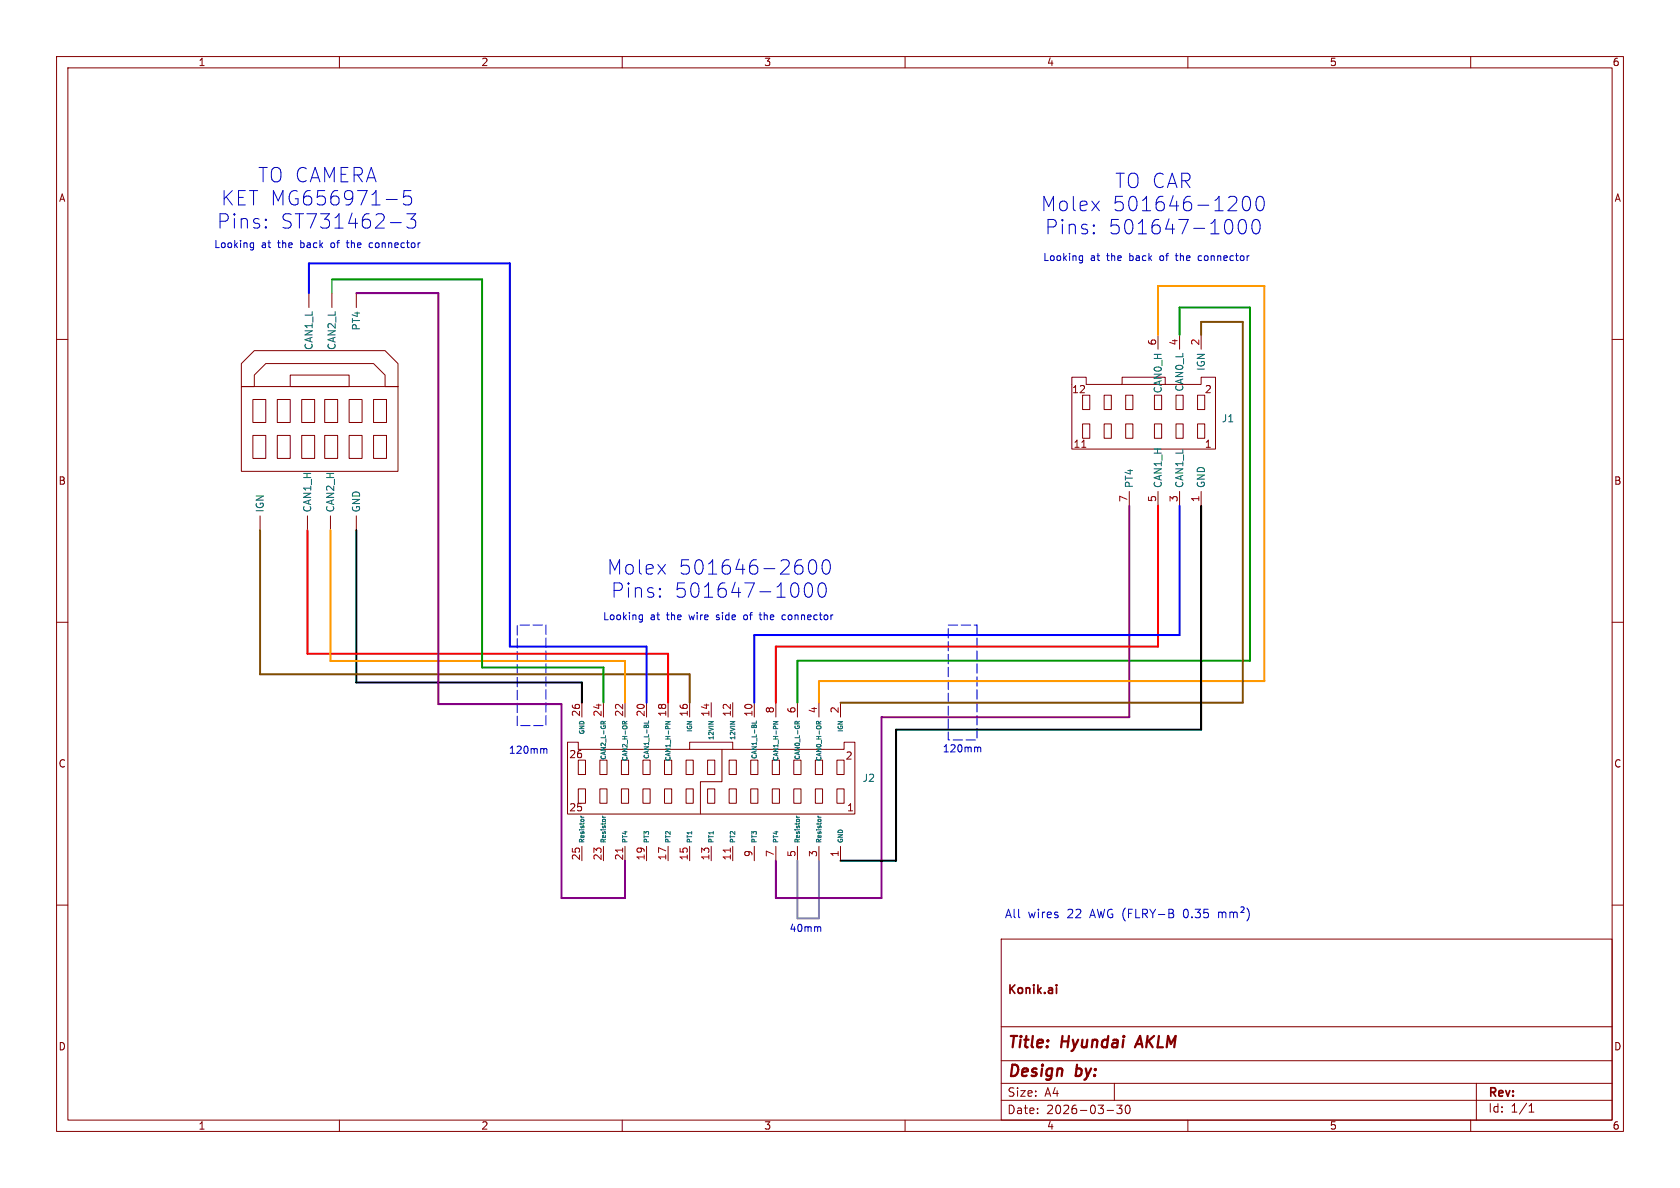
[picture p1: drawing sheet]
<svg xmlns="http://www.w3.org/2000/svg" width="297mm" height="210mm" viewBox="0 0 297 210" stroke-linecap="round" stroke-linejoin="round" font-family="sans-serif">
<g fill="none" stroke="#840000" stroke-width=".18">
<path d="M10 10h277v190h-277zM12 12h273v186h-273zM60 10v2M110 10v2M160 10v2M210 10v2M260 10v2M54.6 51.8v2.6M58.7 51.8v2.6M63 51.8v2.6M204.7 59.2v2.5M208.5 59.2v2.5"/>
<path d="M212.3 59.2v2.5M10 60h2M42.7 68.3h27.7v15h-27.7zM42.7 64.3l2.3-2.3h23.1l2.3 2.3v4h-2.3v-2l-2.1-2h-19l-2 2v2h-2.3zM44.7 70.6h2.3v4.1h-2.3zM44.7 77h2.3v4h-2.3zM49 70.6h2.3v4.1h-2.3zM49 77h2.3v4h-2.3zM51.3 66.3h10.4v2h-10.4zM53.3 70.6h2.3v4.1h-2.3zM53.3 77h2.3v4h-2.3zM57.4 70.6h2.3v4.1h-2.3z"/>
<path d="M57.4 77h2.3v4h-2.3zM61.7 70.6h2.3v4.1h-2.3zM61.7 77h2.3v4h-2.3zM66 70.6h2.3v4.1h-2.3zM66 77h2.3v4h-2.3zM189.5 66.7h2.5v1.3h6.4v-1.3h7.6v1.3h6.3v-1.3h2.6v12.7h-25.4zM191.2 68.2h.4l.1 .3-.8 .9h.8M191.2 79.1h.8M191.4 69.9h1.3v2.5h-1.3zM191.4 74.9h1.3v2.6h-1.3zM195.2 69.9h1.3v2.5h-1.3zM195.2 74.9h1.3v2.6h-1.3z"/>
<path d="M198.4 68h7.6M199 69.9h1.3v2.5h-1.3zM199 74.9h1.3v2.6h-1.3zM204.1 69.9h1.3v2.5h-1.3zM204.1 74.9h1.3v2.6h-1.3zM207.9 69.9h1.3v2.5h-1.3zM207.9 74.9h1.3v2.6h-1.3zM211.7 69.9h1.3v2.5h-1.3zM211.7 74.9h1.3v2.6h-1.3zM285 60h2M46 91.2v2.5M54.4 91.2v2.5"/>
<path d="M58.4 91.2v2.5M63 91.2v2.5M199.6 86.9v2.5M204.7 86.9v2.5M208.5 86.9v2.5M212.3 86.9v2.5M10 110h2M285 110h2M100.3 131.2h1.9v1.3h19.7v-1.3h7.6v1.3h19.7v-1.3h1.9v12.7h-50.8zM102.2 134.4h1.3v2.5h-1.3zM102.2 139.5h1.3v2.5h-1.3zM102.9 124.2v2.6"/>
<path d="M106 134.4h1.3v2.5h-1.3zM106 139.5h1.3v2.5h-1.3zM106.7 124.2v2.6M109.9 134.4h1.2v2.5h-1.2zM109.9 139.5h1.2v2.5h-1.2zM110.5 124.2v2.6M113.7 134.4h1.2v2.5h-1.2zM113.7 139.5h1.2v2.5h-1.2zM114.3 124.2v2.6M117.5 134.4h1.2v2.5h-1.2zM117.5 139.5h1.2v2.5h-1.2zM118.1 124.2v2.6"/>
<path d="M121.3 134.4h1.3v2.5h-1.3zM121.3 139.5h1.3v2.5h-1.3zM121.9 132.5h7.6M121.9 124.2v2.6M125.1 134.4h1.3v2.5h-1.3zM125.1 139.5h1.3v2.5h-1.3zM125.7 124.2v2.6M127.6 132.5v5.7h-3.8v5.7M128.9 134.4h1.3v2.5h-1.3zM128.9 139.5h1.3v2.5h-1.3zM129.5 124.2v2.6M132.7 134.4h1.3v2.5h-1.3z"/>
<path d="M132.7 139.5h1.3v2.5h-1.3zM133.3 124.2v2.6M136.5 134.4h1.3v2.5h-1.3zM136.5 139.5h1.3v2.5h-1.3zM137.2 124.2v2.6M140.3 134.4h1.3v2.5h-1.3zM140.3 139.5h1.3v2.5h-1.3zM141 124.2v2.6M144.1 134.4h1.3v2.5h-1.3zM144.1 139.5h1.3v2.5h-1.3zM144.8 124.2v2.6M148 134.4h1.2v2.5h-1.2z"/>
<path d="M148 139.5h1.2v2.5h-1.2zM148.6 124.2v2.6M102.9 149.6v2.6M106.7 149.6v2.6M110.5 149.6v2.6M114.3 149.6v2.6M118.1 149.6v2.6M121.9 149.6v2.6M125.7 149.6v2.6M129.5 149.6v2.6M133.3 149.6v2.6M137.2 149.6v2.6"/>
<path d="M141 149.6v2.6M144.8 149.6v2.6M148.6 149.6v2.6M10 160h2M177 166h108v32h-108zM285 160h2M60 198v2M110 198v2M160 198v2M177 194.5h108M177 191.5h108M177 187.5h108"/>
<path d="M177 181.5h108M195.7 196.3h1.2M197 191.5v3M197.4 195.4h1l-.5 .5 .4 .2v.6l-.2 .2h-.5l-.2-.2M199.1 195.5l.2-.1a.81 .81 0 0 1 .6 .6 .81 .81 0 0 1-.3 .8l-.2 .1a.81 .81 0 0 1-.3-1.4zM210 198v2M260 198v2M261 191.5v6.5M270.3 196.6h.9M270.3 195.5l.4-.4v1.5"/>
</g>
<path d="M201.6 183.1l-1 2" fill="none" stroke="#840000" stroke-width=".4"/>
<path d="M186.8 174.1v.1M186.8 174.6v1" fill="none" stroke="#840000" stroke-width=".3"/>
<g fill="none" stroke="#006464" stroke-width=".18">
<path d="M106.2 128v-.3l.2-.2 .2 .1 .1 .4M107 127.5l-.3 .3M110.1 128v-.3l.1-.2 .2 .1 .1 .4M110.9 127.5l-.4 .3M114.7 127.4v.4h-.8M117.7 127.6h.8l-.8 .4h.8M125.3 127.6h.8l-.8 .4M129.1 127.6h.8l-.8 .4M133.7 127.4v.4h-.8M136.7 127.6h.8l-.8 .4h.8M140.5 128v-.3l.2-.2 .2 .1 .1 .4M141.3 127.5l-.3 .3"/>
<path d="M144.3 128v-.3l.2-.2 .2 .1 .1 .4M145.1 127.5l-.3 .3M102.7 144.5h.5M102.7 144.2l.2 .3M106.5 144.5h.5M106.5 144.2l.2 .3M140.8 144.5h.5M140.8 144.2l.2 .3M144.6 144.5h.5M144.6 144.2l.2 .3"/>
</g>
<path d="M110.1 149.9v.7M129.1 149.9v.7" fill="none" stroke="#a90000" stroke-width=".18"/>
<path d="M96.5 110.5v17.8h-5.1v-17.8h5.1M172.7 110.5v20.3h-5.1v-20.3h5.1" fill="none" stroke="#00f" stroke-width=".18" stroke-dasharray="1.7 .6"/>
<path d="M63 51.8h14.5v72.7h21.8v34.3h11.2v-6.6M199.6 89.4v37.4h-43.8v32h-18.6v-6.6" fill="none" stroke="#840084" stroke-width=".35"/>
<path d="M58.7 49.4h26.5v68.6h21.5v6.2M208.5 59.2v-4.8h12.5v62.4h-80v7.4" fill="none" stroke="#009600" stroke-width=".35"/>
<path d="M54.6 51.8v-5.2h35.5v67.7h24.2v9.9M208.5 89.4v22.9h-75.2v11.9" fill="none" stroke="#00f" stroke-width=".35"/>
<path d="M58.7 49.4v2.4" fill="none" stroke="#009600" stroke-width=".18"/>
<path d="M63 93.7v27h39.9v3.5M212.3 89.4v39.6h-53.9v23.2h-9.8" fill="none" stroke="#000" stroke-width=".35"/>
<path d="M212.3 59.2v-2.3h7.4v67.3h-71.1M46 93.7v25.5h75.9v5" fill="none" stroke="#804d00" stroke-width=".35"/>
<path d="M204.7 59.2v-8.6h18.8v69.8h-78.7v3.8M58.4 93.7v23.1h52.1v7.4" fill="none" stroke="#f90" stroke-width=".35"/>
<path d="M54.4 93.7v21.9h63.7v8.6M204.7 89.4v24.9h-67.5v9.9" fill="none" stroke="#f00" stroke-width=".35"/>
<path d="M141 152.2v10.1h3.8v-10.1" fill="none" stroke="#848484" stroke-width=".35"/>
<g fill="none" stroke="#0000c2" stroke-width=".18">
<path d="M47 38.7l.1 .2-.1 .1M68.3 35.3h1.9M69 39.4h2M71.9 37.8h1.6l-.9 .9a.69 .69 0 0 1 .9 .5v.6l-.3 .4-.2 .1h-.7l-.4-.2M72.6 33.7h-1.2l-.1 1.2 .4-.2 .8 .1 .3 .3-.2 .9-.3 .2h-.6l-.4-.2M193.4 39.8l.1 .1-.1 .1M217.1 37.2h1.6M217.8 39.3l.1 .5-.1 1.1M218.5 34.9l.2 .3-.2 .6M219.1 39a.61 .61 0 0 1 .7-.2 .61 .61 0 0 1 .4 .5 1.49 1.49 0 0 1-.5 2 .65 .65 0 0 1-.7-.4 2.17 2.17 0 0 1 .1-1.9zM220 34.8a.6 .6 0 0 1 1 .4 1.49 1.49 0 0 1-.5 2 .65 .65 0 0 1-.8-.4 1.98 1.98 0 0 1 .3-2zM221.7 38.9a.6 .6 0 0 1 .9 .4 1.49 1.49 0 0 1-.4 2 .65 .65 0 0 1-.8-.4 1.98 1.98 0 0 1 .3-2z"/>
<path d="M222.3 34.9a.61 .61 0 0 1 .6-.2 .61 .61 0 0 1 .5 .5 1.49 1.49 0 0 1-.5 2 .65 .65 0 0 1-.7-.4 2.17 2.17 0 0 1 .1-1.9zM44.5 42.9l.3 .1M44.8 42.9v1.1l-.1 .1-.3 .1M44.8 43.7l-.3 .1M47 40.1l.1 .1-.1 .1M61.2 42.9h.5M61.4 42.5l.1 1.2M65.7 42.9l-.3 .1-.1 .2v.5l.4 .1M191 45.2l.4 .1M191.4 45.2v1l-.1 .2-.3 .1M191.4 46l-.4 .1M193.4 41.1l.1 .1-.1 .1"/>
<path d="M207.8 45.2h.5M208 44.8v1.2M212.3 45.2l-.4 .1-.1 .2 .1 .4 .4 .2M143.3 99.1a.6 .6 0 0 1 .9 .3 1.49 1.49 0 0 1-.4 2.1 .65 .65 0 0 1-.8-.5 1.98 1.98 0 0 1 .3-1.9zM145.7 99.1a.6 .6 0 0 1 1 .3 1.49 1.49 0 0 1-.5 2.1 .65 .65 0 0 1-.7-.5 1.98 1.98 0 0 1 .2-1.9zM113.2 108.7l.4 .1M113.6 108.7v1l-.1 .2-.3 .1M113.6 109.5h-.4M116.7 105.3l.1 .2-.1 .1M116.7 104l.1 .1-.1 .1M131.6 108.8l-.1 .1 .1 .6M134.2 108.7h.5"/>
<path d="M134.4 108.3v1.1l.3 .1M138.9 108.8l-.4-.1-.3 .2 .2 .6h.5M141.1 103.5l.1 .5-.1 1.1M141.8 100.2l.1 .2-.1 .8M142.6 103.2a.6 .6 0 0 1 .9 .3 1.49 1.49 0 0 1-.5 2.1 .65 .65 0 0 1-.7-.5 1.98 1.98 0 0 1 .3-1.9zM145 103.2a.6 .6 0 0 1 .9 .3 1.49 1.49 0 0 1-.4 2.1 .65 .65 0 0 1-.8-.5 1.98 1.98 0 0 1 .3-1.9zM96.2 132.4h.4l.1 .8M172.9 132.1h.4l.1 .8M144.7 163.8l.4 .2v.7M207.4 161.6v.5M215.4 161.2v1M215.4 161.4l.5-.2 .2 .2"/>
<path d="M216.1 161.4l.2-.2 .3 .1 .1 .9M216.1 161.4v.8M217.4 161.4l.5-.2 .2 .2M217.4 161.2v1M218.1 161.4l.2-.2 .3 .1 .1 .9M218.1 161.4v.8M219.4 160.4l.3-.1a.3 .3 0 0 1 .2 .5l-.5 .5h.5M220.4 160.5a1.72 1.72 0 0 1 0 2.3"/>
</g>
<g font-size="3.5" fill="#0000c2">
<text x="45.6" y="32.5">TO CAMERA</text>
<text x="197.1" y="33.5">TO CAR</text>
<text x="38.3" y="40.7">Pins:</text>
<text x="39" y="36.6">KET MG656971-5</text>
<text x="49.5" y="40.7">ST731462-3</text>
<text x="184" y="37.6">Molex</text>
<text x="184.7" y="41.7">Pins:</text>
<text x="195.9" y="41.7">501647-1000</text>
<text x="196.6" y="37.6">501646-1200</text>
<text x="107.3" y="101.8">Molex</text>
<text x="119.9" y="101.8">501646-2600</text>
<text x="108" y="105.9">Pins:</text>
<text x="119.2" y="105.9">501647-1000</text>
</g>
<g font-size="2.8" fill="#840000">
<text x="178" y="185.8">Title:</text>
<text x="187.7" y="185.8">Hyundai</text>
<text x="201.8" y="185.8">AKLM</text>
<text x="178" y="190.9">Design</text>
<text x="190.2" y="190.9">by:</text>
</g>
<g font-size="2.1" fill="#0000c2">
<text x="177.5" y="162.5">All</text>
<text x="181.7" y="162.5">wires</text>
<text x="188.7" y="162.5">22</text>
<text x="192.9" y="162.5">AWG (FLRY-B</text>
<text x="209.6" y="162.5">0.35</text>
</g>
<g font-size="2.1" fill="#840000">
<text x="178" y="176.1">Konik.ai</text>
<text x="178" y="197.2">Date:</text>
<text x="178" y="194.1">Size:</text>
<text x="184.7" y="194.1">A4</text>
<text x="185" y="197.2">2026-03-30</text>
<text x="263" y="194.3">Rev:</text>
<text x="263" y="196.9">Id:</text>
<text x="267.1" y="196.9">1/1</text>
</g>
<g font-size="1.8" fill="#840000">
<text x="35" y="11.9">1</text>
<text x="85" y="11.9">2</text>
<text x="135" y="11.9">3</text>
<text x="185" y="11.9">4</text>
<text x="235" y="11.9">5</text>
<text x="285" y="11.9">6</text>
<text x="10.3" y="35.9">A</text>
<text x="285.3" y="35.9">A</text>
<text x="188.9" y="69.7">12</text>
<text x="212.9" y="69.7">2</text>
<text x="189.7" y="79.4">11</text>
<text x="212.9" y="79.4">1</text>
<text x="10.3" y="85.9">B</text>
<text x="285.3" y="85.9">B</text>
<text x="10.3" y="135.9">C</text>
<text x="100.5" y="134.2">26</text>
<text x="149.4" y="134.5">2</text>
<text x="285.3" y="135.9">C</text>
<text x="100.5" y="143.6">25</text>
<text x="149.7" y="143.6">1</text>
<text x="10.3" y="185.9">D</text>
<text x="285.3" y="185.9">D</text>
<text x="35" y="199.9">1</text>
<text x="85" y="199.9">2</text>
<text x="135" y="199.9">3</text>
<text x="185" y="199.9">4</text>
<text x="235" y="199.9">5</text>
<text x="285" y="199.9">6</text>
</g>
<g font-size="1.8" fill="#0000c2">
<text x="37.8" y="44.1">Looking</text>
<text x="46.2" y="44.1">at</text>
<text x="49.2" y="44.1">the</text>
<text x="53.4" y="44.1">back</text>
<text x="59" y="44.1">of</text>
<text x="62" y="44.1">the</text>
<text x="66.1" y="44.1">connector</text>
<text x="184.3" y="46.3">Looking</text>
<text x="192.8" y="46.3">at</text>
<text x="195.8" y="46.3">the</text>
<text x="199.9" y="46.3">back</text>
<text x="205.5" y="46.3">of</text>
<text x="208.6" y="46.3">the</text>
<text x="212.7" y="46.3">connector</text>
<text x="106.5" y="109.8">Looking</text>
<text x="114.9" y="109.8">at</text>
<text x="118" y="109.8">the</text>
<text x="122.1" y="109.8">wire</text>
<text x="127.1" y="109.8">side</text>
<text x="132.1" y="109.8">of</text>
<text x="135.2" y="109.8">the</text>
<text x="139.3" y="109.8">connector</text>
<text x="89.9" y="133.5">120mm</text>
<text x="166.6" y="133.2">120mm</text>
<text x="139.5" y="165">40mm</text>
</g>
<g font-size="1.8" fill="#006464">
<text x="63.9" y="58.5" transform="rotate(-90 63.9 58.5)">PT4</text>
<text x="55.5" y="62" transform="rotate(-90 55.5 62)">CAN1_L</text>
<text x="59.5" y="62" transform="rotate(-90 59.5 62)">CAN2_L</text>
<text x="213.2" y="65.6" transform="rotate(-90 213.2 65.6)">IGN</text>
<text x="205.6" y="69.6" transform="rotate(-90 205.6 69.6)">CAN0_H</text>
<text x="209.4" y="69.3" transform="rotate(-90 209.4 69.3)">CAN0_L</text>
<text x="215.9" y="74.8">J1</text>
<text x="200.5" y="86.4" transform="rotate(-90 200.5 86.4)">PT4</text>
<text x="205.6" y="86.4" transform="rotate(-90 205.6 86.4)">CAN1_H</text>
<text x="209.4" y="86.4" transform="rotate(-90 209.4 86.4)">CAN1_L</text>
<text x="213.2" y="86.4" transform="rotate(-90 213.2 86.4)">GND</text>
<text x="46.8" y="90.7" transform="rotate(-90 46.8 90.7)">IGN</text>
<text x="55.2" y="90.7" transform="rotate(-90 55.2 90.7)">CAN1_H</text>
<text x="59.3" y="90.7" transform="rotate(-90 59.3 90.7)">CAN2_H</text>
<text x="63.9" y="90.7" transform="rotate(-90 63.9 90.7)">GND</text>
<text x="152.4" y="138.4">J2</text>
</g>
<g font-size="1.8" fill="#a90000">
<text x="204.5" y="61.2" transform="rotate(-90 204.5 61.2)">6</text>
<text x="208.3" y="61.2" transform="rotate(-90 208.3 61.2)">4</text>
<text x="212.1" y="61.2" transform="rotate(-90 212.1 61.2)">2</text>
<text x="199.4" y="88.9" transform="rotate(-90 199.4 88.9)">7</text>
<text x="204.5" y="88.9" transform="rotate(-90 204.5 88.9)">5</text>
<text x="208.3" y="88.9" transform="rotate(-90 208.3 88.9)">3</text>
<text x="212.1" y="88.9" transform="rotate(-90 212.1 88.9)">1</text>
<text x="102.6" y="126.8" transform="rotate(-90 102.6 126.8)">26</text>
<text x="106.4" y="126.8" transform="rotate(-90 106.4 126.8)">24</text>
<text x="110.2" y="126.8" transform="rotate(-90 110.2 126.8)">22</text>
<text x="114" y="126.8" transform="rotate(-90 114 126.8)">20</text>
<text x="117.9" y="126.8" transform="rotate(-90 117.9 126.8)">18</text>
<text x="121.7" y="126.8" transform="rotate(-90 121.7 126.8)">16</text>
<text x="125.5" y="126.8" transform="rotate(-90 125.5 126.8)">14</text>
<text x="129.3" y="126.8" transform="rotate(-90 129.3 126.8)">12</text>
<text x="133.1" y="126.8" transform="rotate(-90 133.1 126.8)">10</text>
<text x="136.9" y="126.2" transform="rotate(-90 136.9 126.2)">8</text>
<text x="140.7" y="126.2" transform="rotate(-90 140.7 126.2)">6</text>
<text x="144.5" y="126.2" transform="rotate(-90 144.5 126.2)">4</text>
<text x="148.3" y="126.2" transform="rotate(-90 148.3 126.2)">2</text>
<text x="102.6" y="152.2" transform="rotate(-90 102.6 152.2)">25</text>
<text x="106.4" y="152.2" transform="rotate(-90 106.4 152.2)">23</text>
<text x="110.2" y="152.2" transform="rotate(-90 110.2 152.2)">21</text>
<text x="114" y="152.2" transform="rotate(-90 114 152.2)">19</text>
<text x="117.9" y="152.2" transform="rotate(-90 117.9 152.2)">17</text>
<text x="121.7" y="152.2" transform="rotate(-90 121.7 152.2)">15</text>
<text x="125.5" y="152.2" transform="rotate(-90 125.5 152.2)">13</text>
<text x="129.3" y="152.2" transform="rotate(-90 129.3 152.2)">11</text>
<text x="133.1" y="151.6" transform="rotate(-90 133.1 151.6)">9</text>
<text x="136.9" y="151.6" transform="rotate(-90 136.9 151.6)">7</text>
<text x="140.7" y="151.6" transform="rotate(-90 140.7 151.6)">5</text>
<text x="144.5" y="151.6" transform="rotate(-90 144.5 151.6)">3</text>
<text x="148.3" y="151.6" transform="rotate(-90 148.3 151.6)">1</text>
</g>
<g font-size="1.1" fill="#006464">
<text x="103.5" y="130" transform="rotate(-90 103.5 130)">GND</text>
<text x="122.5" y="129.6" transform="rotate(-90 122.5 129.6)">IGN</text>
<text x="126.4" y="131" transform="rotate(-90 126.4 131)">12VIN</text>
<text x="130.2" y="131" transform="rotate(-90 130.2 131)">12VIN</text>
<text x="149.2" y="129.6" transform="rotate(-90 149.2 129.6)">IGN</text>
<text x="107.3" y="134.5" transform="rotate(-90 107.3 134.5)">CAN2_L-GR</text>
<text x="111.1" y="134.7" transform="rotate(-90 111.1 134.7)">CAN2_H-OR</text>
<text x="114.9" y="134.3" transform="rotate(-90 114.9 134.3)">CAN1_L-BL</text>
<text x="118.7" y="134.7" transform="rotate(-90 118.7 134.7)">CAN1_H-PN</text>
<text x="134" y="134.3" transform="rotate(-90 134 134.3)">CAN1_L-BL</text>
<text x="137.8" y="134.7" transform="rotate(-90 137.8 134.7)">CAN1_H-PN</text>
<text x="141.6" y="134.5" transform="rotate(-90 141.6 134.5)">CAN0_L-GR</text>
<text x="145.4" y="134.7" transform="rotate(-90 145.4 134.7)">CAN0_H-OR</text>
<text x="103.5" y="149.1" transform="rotate(-90 103.5 149.1)">Resistor</text>
<text x="107.3" y="149.1" transform="rotate(-90 107.3 149.1)">Resistor</text>
<text x="111.1" y="149.1" transform="rotate(-90 111.1 149.1)">PT4</text>
<text x="114.9" y="149.1" transform="rotate(-90 114.9 149.1)">PT3</text>
<text x="118.7" y="149.1" transform="rotate(-90 118.7 149.1)">PT2</text>
<text x="122.5" y="149.1" transform="rotate(-90 122.5 149.1)">PT1</text>
<text x="126.4" y="149.1" transform="rotate(-90 126.4 149.1)">PT1</text>
<text x="130.2" y="149.1" transform="rotate(-90 130.2 149.1)">PT2</text>
<text x="134" y="149.1" transform="rotate(-90 134 149.1)">PT3</text>
<text x="137.8" y="149.1" transform="rotate(-90 137.8 149.1)">PT4</text>
<text x="141.6" y="149.1" transform="rotate(-90 141.6 149.1)">Resistor</text>
<text x="145.4" y="149.1" transform="rotate(-90 145.4 149.1)">Resistor</text>
<text x="149.2" y="149.1" transform="rotate(-90 149.2 149.1)">GND</text>
</g>
</svg>
